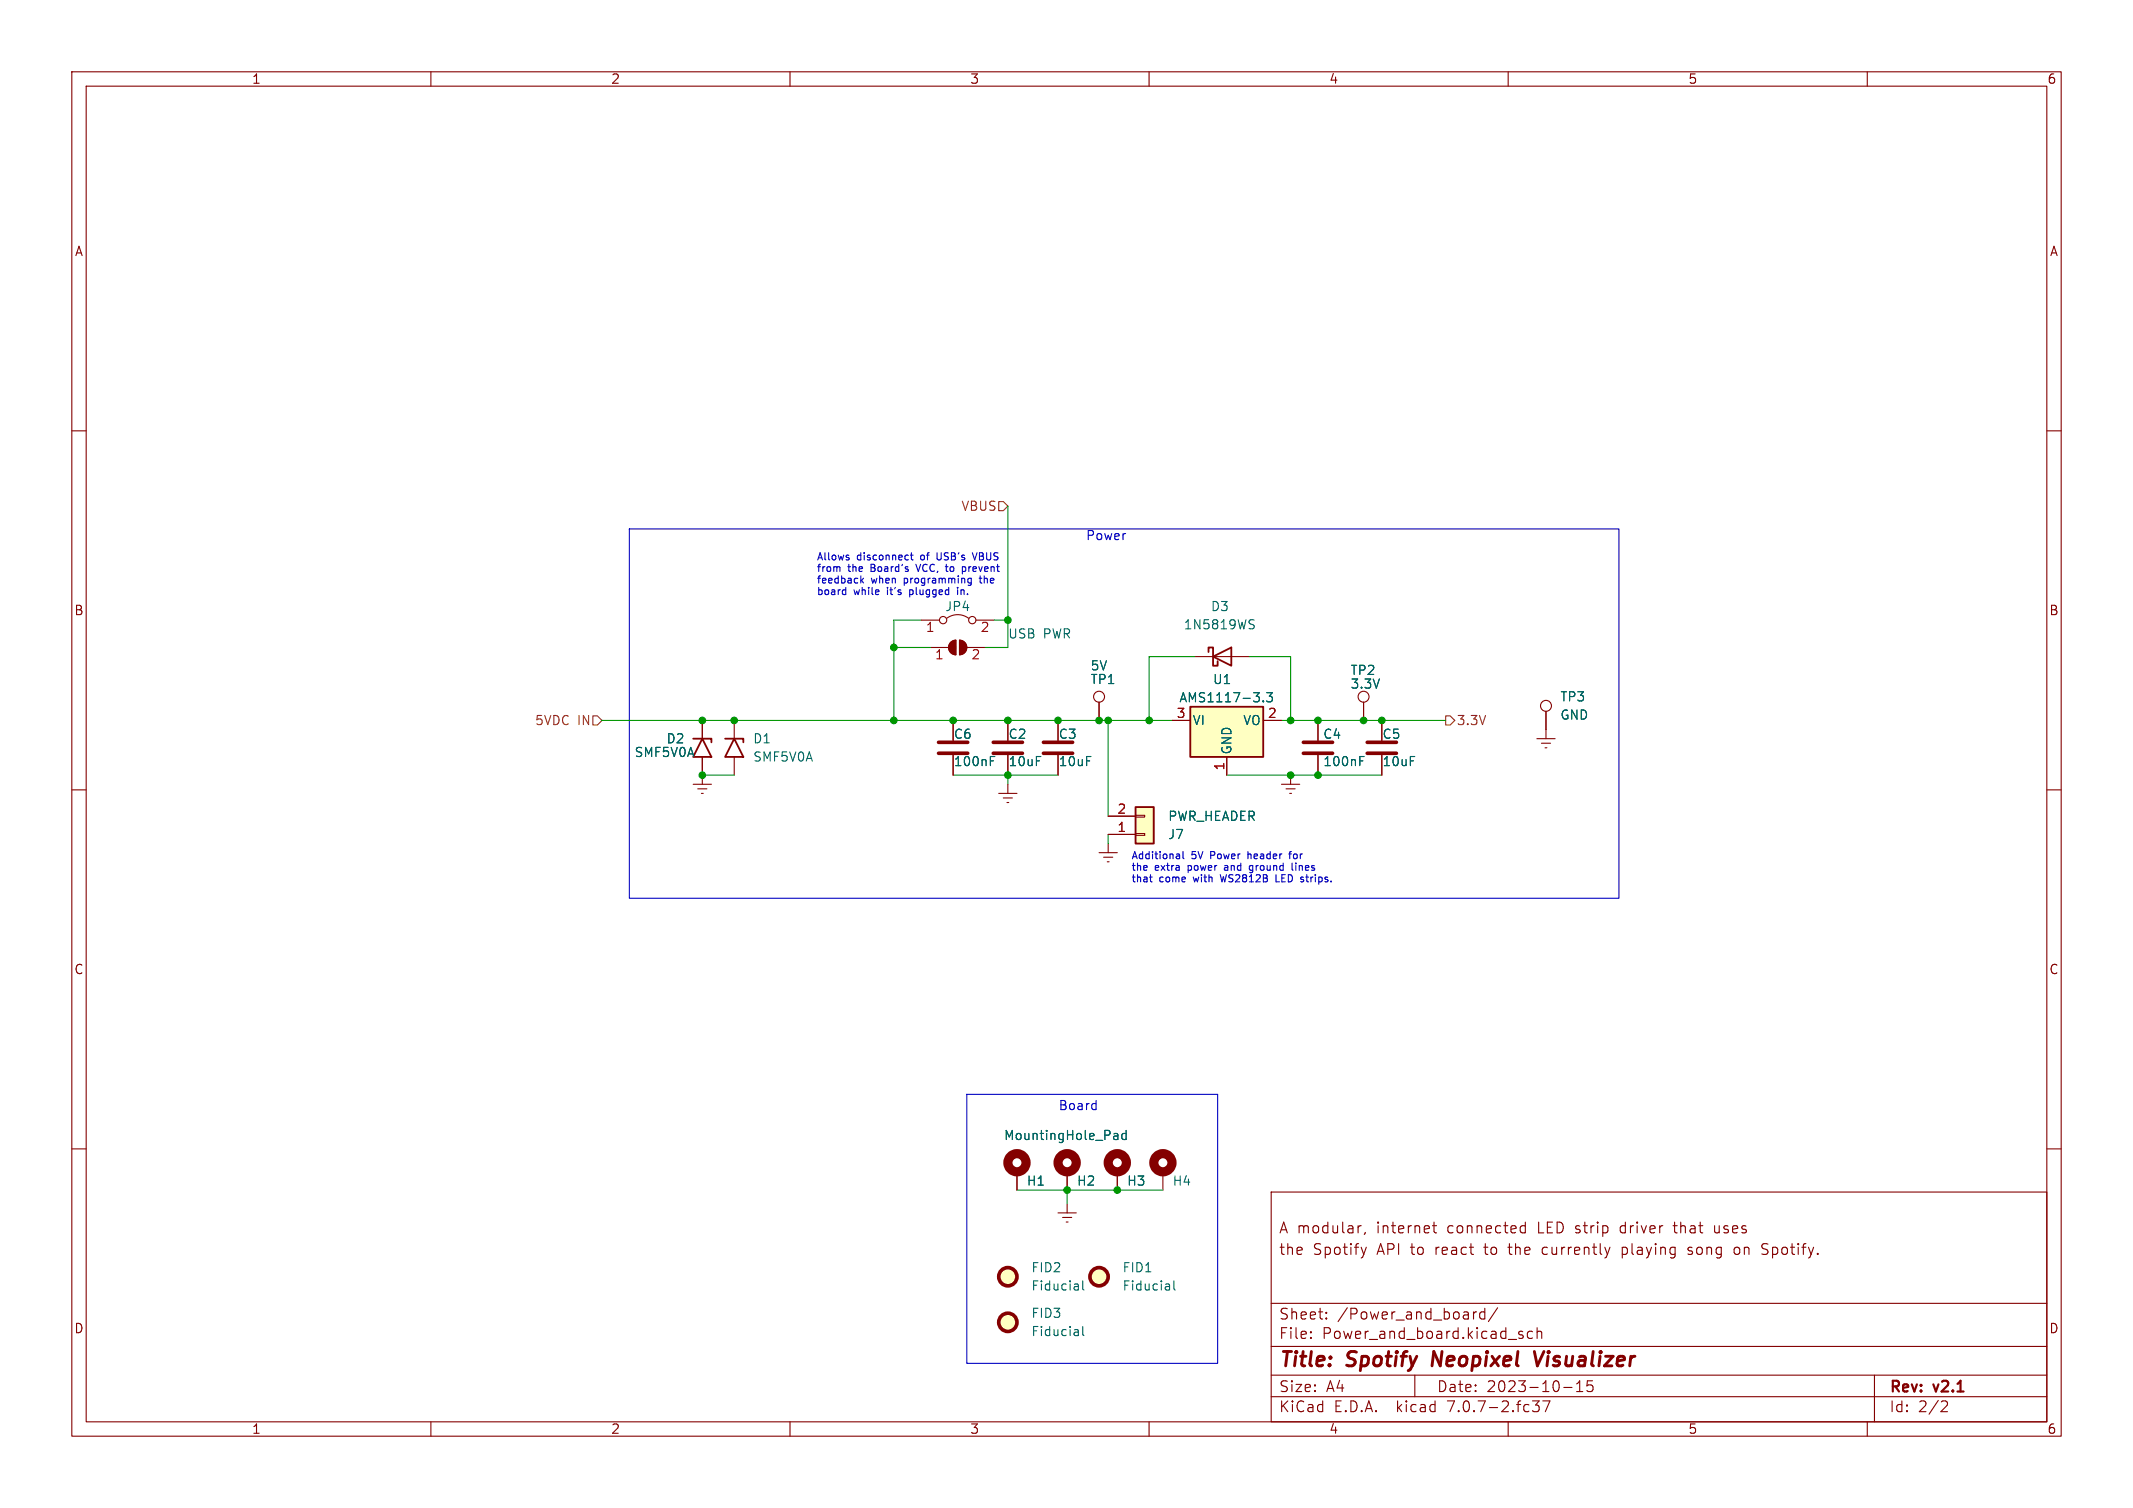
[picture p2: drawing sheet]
<svg xmlns="http://www.w3.org/2000/svg" width="297mm" height="210mm" viewBox="0 0 297 210" stroke-linecap="round" stroke-linejoin="round" font-family="sans-serif">
<g fill="none" stroke="#840000" stroke-width=".15">
<path d="M10 10h277v190h-277zM12 12h273v186h-273zM60 10v2M110 10v2M160 10v2M210 10v2M260 10v2M10 60h2M285 60h2M128.3 86.4h2.5M129.5 90.2h2.6M131.8 86.1a2.54 2.54 0 0 1 3.1 0"/>
<path d="M132.4 89.4l.7-.2v2a1.02 1.02 0 0 1-.9-.7 1.02 1.02 0 0 1 .2-1.1zM133.6 89.2a1.02 1.02 0 0 1 1 1 1.02 1.02 0 0 1-1 1zM134.6 90.2h2.6M135.9 86.4h2.5M153 97.8v2.5M166.4 91.4h7.6M189.9 97.8v2.5M215.3 99.1v3.8M10 110h2M96.5 109.2h2.6M97.2 109.9h1.2M97.7 110.5h.2"/>
<path d="M97.8 100.3v2.6M97.8 105.4v3.8M102.2 100.3v2.6M102.2 105.4v2.6M132.7 100.3v2.8M132.7 105.2v2.8M139.1 110.5h2.5M139.7 111.1h1.3M140.2 111.8h.3M140.3 100.3v2.8M140.3 105.2v2.8M140.3 109.2v1.3"/>
<path d="M147.3 100.3v2.8M147.3 105.2v2.8M153 118.7h2.6M153.7 119.4h1.2M154.3 116.2h3.8M154.3 113.7h3.8M154.3 117.5v1.2M158.1 113.5h1.3v.3h-1.3zM158.1 116.1h1.3v.2h-1.3zM163.2 100.3h2.5M170.8 105.4v2.6M175.9 100.3h2.5"/>
<path d="M178.4 109.2h2.6M179.1 109.9h1.2M179.6 110.5h.2M179.7 108v1.2M183.5 100.3v2.8M183.5 105.2v2.8M192.4 100.3v2.8M192.4 105.2v2.8M214 102.9h2.5M214.6 103.5h1.3M215.1 104.1h.3M285 110h2"/>
<path d="M154.2 120h.2M10 160h2M285 160h2M141.6 163.2v2.5M147.3 168.9h2.6M148 169.5h1.2M148.5 170.2h.2M148.6 163.2v2.5M148.6 167.6v1.3M155.6 163.2v2.5M161.9 163.2v2.5M177 166h108v32h-108z"/>
<path d="M189.5 170.7l-.3 .1M190.1 171.6l-.1 .3M190.2 173.7l-.3 1M199.5 170.7h.5M199.7 170.2v1.3v.1l.3 .1M211.8 170.8l.2-.1 .4 .1M211.8 171.6l.2 .1 .4-.1M212.4 170.2v1.5M214.8 173.8l-.1 .2 .1 .6M225.9 173.7v1.5M225.9 174.6l.4 .1M226.3 173.7l-.4 .1"/>
<path d="M233 170.7h.5M235 174.6l.5 .1M235.5 173.7l-.4 .1-.1 .1 .1 .2 .4 .1M238.7 170.7v.8l.3 .2M242.1 173.8a.41 .41 0 0 0-.6 .2v.4a.41 .41 0 0 0 .6 .2M245.5 173.8l.6 .3M245.5 173.3l.1-.1 .6 .1M246.1 174.6l-.2 .1h-.4M60 198v2M110 198v2M160 198v2M177 194.5h108"/>
<path d="M177 191.5h108M177 187.5h108M177 181.5h108M182.5 186.3h.1l-.1 .1M182.5 186.3v.1M182.5 185.5v.1M182.5 185.5h.1l-.1 .1M184.7 183.6v.1M184.7 183.6h-.1l.1 .1M184.7 182.8v.1M184.7 182.8h-.1l.1 .1M197 191.5v3"/>
<path d="M205.6 182.7l-.3 .1-.1 .2M206.7 182.8l-.4-.1-.3 .3v.4l.2 .2 .1 .1 .4-.1M206.7 182.2v1.5M208.5 182.1l-1.3 2M210 198v2M211.5 185.8l.5 .2 .1 .1-.1 .2-.4 .1M211.5 185.5l.2-.1 .3 .1M213.4 185.5l-.4-.1-.3 .3v.4l.1 .2 .2 .1 .4-.1M213.4 195.1h.9l-.5 .6a.41 .41 0 0 1 .5 .3v.3l-.1 .2-.2 .1-.5-.1M214 185.5a.37 .37 0 0 1 .7 .1v.8M214 184.9v1.5M214.8 195.1h1l-.6 1.5"/>
<path d="M217.7 193.2h1.2M219.5 193.8h.9M219.5 192.7l.5-.4v1.5M221.7 192.3h-.7v.7l.2-.1h.5l.1 .3-.1 .5-.2 .1h-.3l-.2-.1M260 198v2M261 191.5v6.5M270.5 195.1l.5 .1a.41 .41 0 0 1 .1 .5l-.9 .9h1"/>
<circle cx="131.3" cy="86.4" r=".51"/>
<circle cx="135.4" cy="86.4" r=".51"/>
<circle cx="153" cy="97" r=".76"/>
<circle cx="189.9" cy="97" r=".76"/>
<circle cx="215.3" cy="98.3" r=".76"/>
</g>
<path d="M199.6 188.2l-.2 2M213.6 188.2l.5 2 .9-2" fill="none" stroke="#840000" stroke-width=".4"/>
<g fill="none" stroke="#840000" stroke-width=".51">
<path d="M130.7 104.9h4M130.7 103.4h4M138.3 104.9h4.1M138.3 103.4h4.1M145.3 104.9h4.1M145.3 103.4h4.1M181.5 104.9h4M181.5 103.4h4M190.4 104.9h4M190.4 103.4h4"/>
<circle cx="140.3" cy="177.8" r="1.27"/>
<circle cx="153" cy="177.8" r="1.27"/>
<circle cx="140.3" cy="184.1" r="1.27"/>
</g>
<g fill="none" stroke="#006464" stroke-width=".15">
<path d="M174.2 86.9l.3 .1 .1 .3-.2 .3h-.3M174.2 86.3l.4 .1M175.9 97.6v.1M176.4 96.5h.8l-.5 .4 .4 .2v.5l-.2 .1h-.3l-.2-.1M137.9 106h.4M137.9 105.4h.6M189.3 106h.5M189.3 105.4h.6M155.2 157.8l.4 .1 .1 .8M155.7 158.6l-.5 .1M155.7 158.2h-.5M156.8 157.9l-.4-.1-.2 .3v.4l.1 .1h.5"/>
<path d="M156.8 157.4v1.3M150.1 178.9l.1 .7M150.2 179.6h-.2M150.2 179.1l-.2 .1M150.8 178.4v1.1l.1 .1M162.8 178.9l.1 .7M162.9 179.6h-.2M162.9 179.1l-.2 .1M163.5 178.4v1.1l.1 .1M150.1 185.2l.1 .8M150.2 185.9l-.2 .1M150.2 185.5h-.2"/>
<path d="M150.8 184.7v1.1l.1 .2"/>
</g>
<path d="M165.7 98.4h10.2v7h-10.2zM168.3 90.8v-.6h.6v2.5h.6v-.6M168.9 91.4l2.5-1.2v2.5zM96.5 102.9h2.6v.5M97.8 102.9l1.3 2.5h-2.6zM101 102.9h2.5v.5M102.2 102.9l1.3 2.5h-2.5zM158.1 112.4h2.6v5.1h-2.6z" fill="none" stroke="#840000" stroke-width=".25"/>
<g fill="#ffffc2" stroke="#ffffc2" stroke-width=".14">
<path d="M158.1 112.4h2.6v5.1h-2.6z"/>
<path d="M165.7 98.4h10.2v7h-10.2z"/>
<circle cx="153" cy="177.8" r="1.27"/>
<circle cx="140.3" cy="177.8" r="1.27"/>
<circle cx="140.3" cy="184.1" r="1.27"/>
</g>
<g fill="none" stroke="#840000" stroke-width="1.3">
<circle cx="141.6" cy="161.9" r="1.27"/>
<circle cx="148.6" cy="161.9" r="1.27"/>
<circle cx="155.6" cy="161.9" r="1.27"/>
<circle cx="161.9" cy="161.9" r="1.27"/>
</g>
<g fill="#840000" stroke="#840000" stroke-width=".15">
<path d="M132.4 89.4l.7-.2v2a1.02 1.02 0 0 1-.9-.7 1.02 1.02 0 0 1 .2-1.1z"/>
<path d="M133.6 89.2a1.02 1.02 0 0 1 1 1 1.02 1.02 0 0 1-1 1z"/>
</g>
<path d="M139.1 69.9h.6l.6 .6-.6 .6h-.6zM82.5 99.7h.7l.6 .6-.6 .7h-.7zM201.3 99.7h.6l.7 .6-.7 .7h-.6z" fill="none" stroke="#725600" stroke-width=".15"/>
<g fill="none" stroke="#0000c2" stroke-width=".15">
<path d="M87.6 73.7h137.8v51.4h-137.8zM116.8 78.9l.2 .2v.5M118.1 77.6l.1 .2-.1 .2M118.1 77.3l.1 .1M126.4 77.3l.1 .1M126.5 77.9l-.1 .1M126.8 77.3h.3M126.9 77v.8l.2 .2M127.5 78.6l.4 1M130.5 77v.8l.1 .1M131.6 78.9h.4M131.8 79.4l.2 .2"/>
<path d="M134 79l.3-.1 .2 .2-.1 .4h-.4M135.4 77l.3 1 .4-1M117.5 82.1l.3 .1M117.8 81.8v1M117.8 82.8h-.3M119.9 80.2v1M120 80.8l.2 .4M120.2 80.5l-.3 .4M126.7 82.1v1M126.7 82.8h.1M126.8 82.1l-.1 .1M133.3 82.1v.7"/>
<path d="M135.2 80.5v.8l-.1 .2M135.2 80.6l-.2-.1-.2 .2 .1 .4h.3M136.3 80.5h.4M163.9 118.9l.3 .1v.6M164.2 119.5l-.3 .1M164.2 119.2h-.3M164.7 118.6v.8l.2 .2M173.8 118.6v1M173.8 119h.1M179.4 118.9h.4M179.8 118.6l-.2 .1v.9M160.1 122.1h.3"/>
<path d="M160.2 122.8h.2M169.9 121.8l.3 1M170.5 120.9v.3M174.3 120.5l-.2 .1-.1 .1v.4l.3 .1M177.7 121.8v1h.5M179.9 120.2v.9l.2 .1M180.4 120.2v.1M180.4 120.5v.7M181.5 122.5v.3M134.6 152.4h34.9v37.5h-34.9zM152.5 153.7h.1M152.6 153.3v1.2"/>
<path d="M152.6 154.5h-.1"/>
</g>
<g fill="none" stroke="#009600" stroke-width=".15">
<path d="M140.3 70.5v19.7h-3.1M124.5 90.2h5M128.3 86.4h-3.8v13.9M138.4 86.4h1.9M166.4 91.4h-6.4v8.9M174 91.4h5.7v8.9M83.8 100.3h79.4M97.8 108h4.4M132.7 108h14.6M140.3 108v1.2M154.3 100.3v13.4M154.3 116.2v1.3"/>
<path d="M170.8 108h21.6M178.4 100.3h22.9M141.6 165.7h20.3M148.6 165.7v1.9"/>
</g>
<g fill="#009600" stroke="#009600" stroke-width=".15">
<circle cx="183.5" cy="108" r=".46"/>
<circle cx="179.7" cy="108" r=".46"/>
<circle cx="183.5" cy="100.3" r=".46"/>
<circle cx="179.7" cy="100.3" r=".46"/>
<circle cx="189.9" cy="100.3" r=".46"/>
<circle cx="192.4" cy="100.3" r=".46"/>
<circle cx="160" cy="100.3" r=".46"/>
<circle cx="124.5" cy="90.2" r=".46"/>
<circle cx="124.5" cy="100.3" r=".46"/>
<circle cx="132.7" cy="100.3" r=".46"/>
<circle cx="102.2" cy="100.3" r=".46"/>
<circle cx="97.8" cy="108" r=".46"/>
<circle cx="140.3" cy="86.4" r=".46"/>
<circle cx="97.8" cy="100.3" r=".46"/>
<circle cx="140.3" cy="100.3" r=".46"/>
<circle cx="140.3" cy="108" r=".46"/>
<circle cx="147.3" cy="100.3" r=".46"/>
<circle cx="153" cy="100.3" r=".46"/>
<circle cx="154.3" cy="100.3" r=".46"/>
<circle cx="155.6" cy="165.7" r=".46"/>
<circle cx="148.6" cy="165.7" r=".46"/>
</g>
<g font-size="2.8" fill="#840000">
<text x="178" y="190.9">Title:</text>
<text x="187.7" y="190.9">Spotify</text>
<text x="200.3" y="190.9">Neopixel</text>
<text x="215.4" y="190.9">Visualizer</text>
</g>
<g font-size="2.1" fill="#840000">
<text x="178" y="172">A modular,</text>
<text x="191.7" y="172">internet</text>
<text x="201.7" y="172">connected</text>
<text x="214.4" y="172">LED strip</text>
<text x="226.2" y="172">driver</text>
<text x="233.8" y="172">that</text>
<text x="239.5" y="172">uses</text>
<text x="178" y="175">the</text>
<text x="182.8" y="175">Spotify</text>
<text x="191.8" y="175">API to</text>
<text x="200.1" y="175">react</text>
<text x="207.1" y="175">to</text>
<text x="210.7" y="175">the</text>
<text x="215.5" y="175">currently</text>
<text x="226.7" y="175">playing</text>
<text x="236.1" y="175">song</text>
<text x="242.6" y="175">on</text>
<text x="246.7" y="175">Spotify.</text>
<text x="178" y="184">Sheet:</text>
<text x="186.2" y="184">/Power_and_board/</text>
<text x="178" y="186.7">File:</text>
<text x="184.1" y="186.7">Power_and_board.kicad_sch</text>
<text x="178" y="196.9">KiCad</text>
<text x="178" y="194.1">Size:</text>
<text x="184.7" y="194.1">A4</text>
<text x="185.7" y="196.9">E.D.A.</text>
<text x="194.6" y="196.9">kicad</text>
<text x="200" y="194.1">Date:</text>
<text x="201.8" y="196.9">7.0.7-2.fc37</text>
<text x="207" y="194.1">2023-10-15</text>
<text x="263" y="194.3">Rev:</text>
<text x="263" y="196.9">Id:</text>
<text x="267.1" y="196.9">2/2</text>
<text x="269.4" y="194.3">v2.1</text>
</g>
<g font-size="1.8" fill="#840000">
<text x="35" y="11.9">1</text>
<text x="85" y="11.9">2</text>
<text x="135" y="11.9">3</text>
<text x="185" y="11.9">4</text>
<text x="235" y="11.9">5</text>
<text x="285" y="11.9">6</text>
<text x="10.3" y="35.9">A</text>
<text x="285.3" y="35.9">A</text>
<text x="10.3" y="85.9">B</text>
<text x="285.3" y="85.9">B</text>
<text x="10.3" y="135.9">C</text>
<text x="285.3" y="135.9">C</text>
<text x="10.3" y="185.9">D</text>
<text x="285.3" y="185.9">D</text>
<text x="35" y="199.9">1</text>
<text x="85" y="199.9">2</text>
<text x="135" y="199.9">3</text>
<text x="185" y="199.9">4</text>
<text x="235" y="199.9">5</text>
<text x="285" y="199.9">6</text>
</g>
<g font-size="1.8" fill="#725600">
<text x="133.8" y="71.3">VBUS</text>
<text x="74.4" y="101.2">5VDC</text>
<text x="80.4" y="101.2">IN</text>
<text x="202.8" y="101.2">3.3V</text>
</g>
<g font-size="1.8" fill="#0000c2">
<text x="151.1" y="75.3">Power</text>
<text x="147.3" y="154.7">Board</text>
</g>
<g font-size="1.8" fill="#a90000">
<text x="128.8" y="88.3">1</text>
<text x="136.5" y="88.3">2</text>
<text x="130.1" y="92.2">1</text>
<text x="135.2" y="92.2">2</text>
<text x="163.8" y="100.1">3</text>
<text x="176.5" y="100.1">2</text>
<text x="170.6" y="107.4" transform="rotate(-90 170.6 107.4)">1</text>
<text x="155.5" y="113.4">2</text>
<text x="155.5" y="116">1</text>
</g>
<g font-size="1.8" fill="#006464">
<text x="131.5" y="85.3">JP4</text>
<text x="140.3" y="89.1">USB</text>
<text x="145.3" y="89.1">PWR</text>
<text x="164.7" y="87.9">1N5819WS</text>
<text x="168.5" y="85.3">D3</text>
<text x="151.8" y="95.5">TP1</text>
<text x="151.8" y="93.6">5V</text>
<text x="168.8" y="95.5">U1</text>
<text x="188" y="94.2">TP2</text>
<text x="164.1" y="98">AMS1117-3.3</text>
<text x="166" y="101.2">VI</text>
<text x="173" y="101.2">VO</text>
<text x="188" y="96.1">3.3V</text>
<text x="217.2" y="97.9">TP3</text>
<text x="217.2" y="100.4">GND</text>
<text x="88.3" y="105.6">SMF5V0A</text>
<text x="92.7" y="103.7">D2</text>
<text x="104.8" y="103.7">D1</text>
<text x="104.8" y="106.3">SMF5V0A</text>
<text x="132.7" y="103.1">C6</text>
<text x="132.7" y="106.9">100nF</text>
<text x="140.3" y="103.1">C2</text>
<text x="140.3" y="106.9">10uF</text>
<text x="147.3" y="103.1">C3</text>
<text x="147.3" y="106.9">10uF</text>
<text x="171.7" y="105.2" transform="rotate(-90 171.7 105.2)">GND</text>
<text x="184.2" y="103.1">C4</text>
<text x="184.2" y="106.9">100nF</text>
<text x="192.4" y="103.1">C5</text>
<text x="192.4" y="106.9">10uF</text>
<text x="162.6" y="117.1">J7</text>
<text x="162.6" y="114.5">PWR_HEADER</text>
<text x="139.7" y="159">MountingHole_Pad</text>
<text x="142.9" y="165.3">H1</text>
<text x="149.9" y="165.3">H2</text>
<text x="156.9" y="165.3">H3</text>
<text x="163.2" y="165.3">H4</text>
<text x="143.5" y="177.4">FID2</text>
<text x="143.5" y="179.9">Fiducial</text>
<text x="156.2" y="177.4">FID1</text>
<text x="156.2" y="179.9">Fiducial</text>
<text x="143.5" y="183.7">FID3</text>
<text x="143.5" y="186.3">Fiducial</text>
</g>
<g font-size="1.4" fill="#0000c2">
<text x="113.7" y="78.1">Allows</text>
<text x="113.7" y="79.7">from</text>
<text x="113.7" y="81.3">feedback</text>
<text x="113.7" y="82.9">board</text>
<text x="118.1" y="79.7">the</text>
<text x="118.9" y="82.9">while</text>
<text x="119.4" y="78.1">disconnect</text>
<text x="121.4" y="81.3">when</text>
<text x="121.5" y="79.7">Board's</text>
<text x="123.8" y="82.9">it's</text>
<text x="126.1" y="81.3">programming</text>
<text x="127.1" y="82.9">plugged</text>
<text x="128.1" y="79.7">VCC,</text>
<text x="128.4" y="78.1">of</text>
<text x="130.9" y="78.1">USB's</text>
<text x="132.5" y="79.7">to</text>
<text x="134" y="82.9">in.</text>
<text x="135" y="79.7">prevent</text>
<text x="136.2" y="78.1">VBUS</text>
<text x="136.9" y="81.3">the</text>
<text x="157.5" y="119.7">Additional</text>
<text x="165.9" y="119.7">5V</text>
<text x="168.8" y="119.7">Power</text>
<text x="174.2" y="119.7">header</text>
<text x="180.3" y="119.7">for</text>
<text x="157.5" y="121.3">the</text>
<text x="157.5" y="122.9">that</text>
<text x="160.8" y="121.3">extra</text>
<text x="161.5" y="122.9">come</text>
<text x="165.6" y="121.3">power</text>
<text x="166.4" y="122.9">with</text>
<text x="170.4" y="122.9">WS2812B</text>
<text x="171" y="121.3">and</text>
<text x="174.7" y="121.3">ground</text>
<text x="178.4" y="122.9">LED</text>
<text x="180.9" y="121.3">lines</text>
<text x="182.1" y="122.9">strips.</text>
</g>
</svg>
